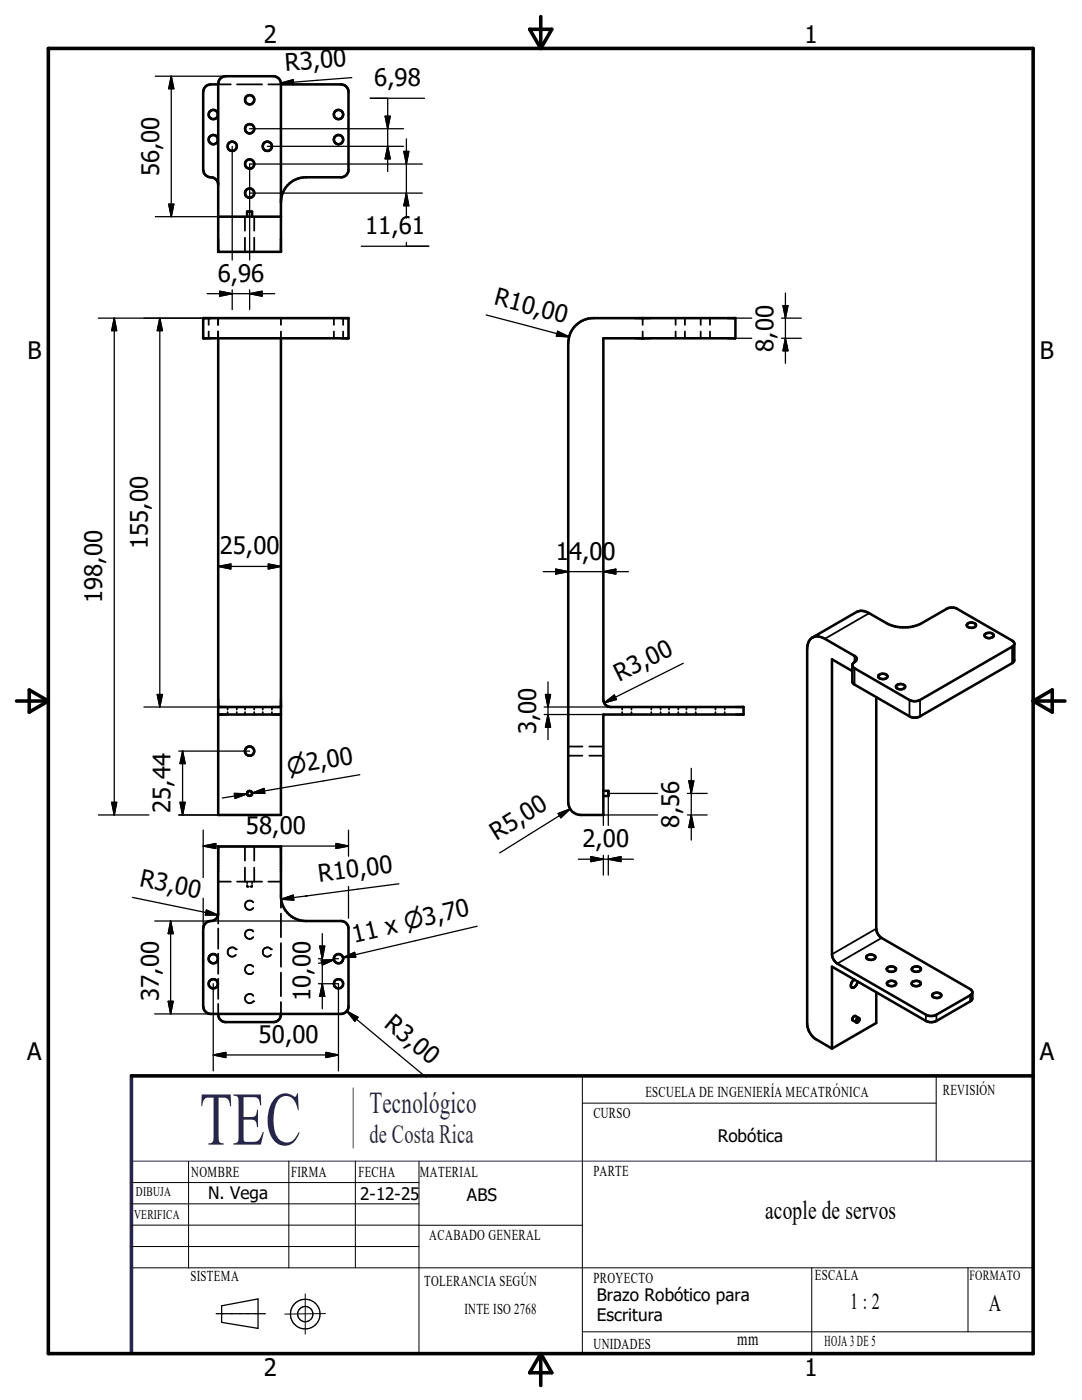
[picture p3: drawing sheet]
<svg xmlns="http://www.w3.org/2000/svg" width="216mm" height="279mm" viewBox="0 0 216 279" stroke-linecap="round" stroke-linejoin="round" font-family="sans-serif">
<g fill="none" stroke="#000" stroke-width=".51">
<path d="M43.5 16.8h-1.5a1.57 1.57 0 0 0-1.5 1.5v15.6a1.63 1.63 0 0 0 1.8 1.5l.6 .2 .4 .4 .2 .9M44 15.6l.5-.3 .6-.1h9.5a1.52 1.52 0 0 1 1.5 1.5v33.6h-12.6v-33.6l.2-.6zM56.1 16.8h11.9a1.52 1.52 0 0 1 1.5 1.5v15.6a1.52 1.52 0 0 1-1.5 1.5h-7a5 5 0 0 0-4.9 5M43.5 43.2h12.6M49.3 43.2v-.9h1v.9M40.5 63.5h29v4h-29zM43.5 67.5v95.1h12.6v-95.1M114.7 65.1a5 5 0 0 1 3.7-1.6h28.3v4h-26.3v72.1a1.48 1.48 0 0 0 1.5 1.5h26.5v1.5h-28v20h-4.5a2.52 2.52 0 0 1-2.5-2.5v-91.6l.4-2zM162.1 127.2l8.8-5.1a2.59 2.59 0 0 1 2.5 .3l3.5 2a7.8 7.8 0 0 0 7 0l5.2-3 1.4-.1 11.5 6.5 .3 .3 .1 .4M170.1 133.9l-4.1-2.3v58.8a2.37 2.37 0 0 0 1.1 1.9l18.1 10.4 1.4-.1 7-4 .3-.2 .1-.4M170.1 132.8l.1-.4a.94 .94 0 0 0 .6-1.2l-6.2-3.7a2.16 2.16 0 0 0-2.5-.2 2.16 2.16 0 0 0-1 2.2v74.9a3.9 3.9 0 0 0 1.7 3l3.2 1.9M174.8 139.1v46.2a2.36 2.36 0 0 0 1.1 1.9l17.7 10.2 .3 .3 .1 .3"/>
<path d="M175.3 134.8a1.09 1.09 0 0 1 1.8 .2 1.12 1.12 0 0 1-1.9 0zM178.9 136.8a1.1 1.1 0 0 1 1.7 .3 1 1 0 0 1-1 .5 1 1 0 0 1-.8-.7zM193.1 124.4a1.08 1.08 0 0 1 1.7 .4 1.11 1.11 0 0 1-1.9 0zM196.5 126.6a1.11 1.11 0 0 1 1.8 .3 1.02 1.02 0 0 1-1 .5 1.02 1.02 0 0 1-.8-.7zM202.4 128.5v3.2l-.1 .4-.3 .2-18.4 10.7-.8 .2-1.1-.1-11.4-6.6-.2-.5v-3.2M202.4 128.5l-.1 .3-.3 .3-18.4 10.6a2.31 2.31 0 0 1-2.1 0l-11-6.3-.3-.3-.1-.3M43.5 142.6h12.6M43.5 141.1h12.6M120.4 157.8h1v1.1h-1M43.5 169h12.6v9.8a5 5 0 0 0 4.9 5h7a1.52 1.52 0 0 1 1.5 1.5v15.6a1.52 1.52 0 0 1-1.5 1.5h-26a1.57 1.57 0 0 1-1.5-1.5v-15.6a1.63 1.63 0 0 1 1.8-1.5l.8-.4 .4-.8zM170.5 195.5a1.13 1.13 0 0 0-.5 1.6 1.18 1.18 0 0 0 1.1-1.3M173.1 190.7a1.08 1.08 0 0 1 1.6 .4 1.09 1.09 0 0 1-1.9 0z"/>
<path d="M174.8 198v6.2l-8.8 5.1M177 193.2a1.13 1.13 0 0 1 1.8 .2 1.08 1.08 0 0 1-1.9 0zM177.2 195.9a1.07 1.07 0 0 1 1.6 .4 1.09 1.09 0 0 1-1.8 0zM182 193.2a1.21 1.21 0 0 1 1.8 .1 1.01 1.01 0 0 1-.9 .7 1.01 1.01 0 0 1-1-.6zM182.1 195.9a1.05 1.05 0 0 1 1.6 .4 1.07 1.07 0 0 1-1.8 0zM186.1 198.4a1.1 1.1 0 0 1 1.7 .3 1.09 1.09 0 0 1-1.8 0zM194 198v1.2l-.2 .5-6.9 4.1a2.31 2.31 0 0 1-2.1 0l-18.8-10.9v16.4M43.5 202.4a1.51 1.51 0 0 0 1.6 1.6h9.5a1.53 1.53 0 0 0 1.5-1.6M171 203.4l.2-.2a.42 .42 0 0 1 .3 .4 .42 .42 0 0 1-.3 .4l-.2 .1-.2-.1zM171.4 203.2l-.7-.4a.6 .6 0 0 0-.5 .8l.7 .5"/>
<circle cx="49.8" cy="19.9" r=".92"/>
<circle cx="42.6" cy="27.9" r=".92"/>
<circle cx="42.6" cy="22.9" r=".92"/>
<circle cx="46.3" cy="29.2" r=".92"/>
<circle cx="49.8" cy="38.5" r=".93"/>
<circle cx="49.8" cy="32.7" r=".92"/>
<circle cx="49.8" cy="25.7" r=".92"/>
<circle cx="53.3" cy="29.2" r=".93"/>
<circle cx="67.6" cy="22.9" r=".92"/>
<circle cx="67.6" cy="27.9" r=".92"/>
<circle cx="49.8" cy="158.3" r=".5"/>
<circle cx="49.8" cy="149.9" r=".93"/>
<circle cx="42.6" cy="191.3" r=".92"/>
<circle cx="42.6" cy="196.3" r=".93"/>
<circle cx="67.5" cy="196.3" r=".92"/>
<circle cx="67.5" cy="191.3" r=".92"/>
</g>
<g fill="none" stroke="#000" stroke-width=".36">
<path d="M43.5 16.8h2.6M47.3 16.8h5M53.5 16.8h2.6M48.9 43.2v2.8M48.9 47.4v2.9M50.7 43.2v2.8M50.7 47.4v2.9M41.6 63.5v1.3M41.6 66.2v1.3M43.5 63.5v1.3M43.5 66.2v1.3M56.1 63.5v1.3"/>
<path d="M56.1 66.2v1.3M66.6 63.5v1.3M66.6 66.2v1.3M68.5 63.5v1.3M68.5 66.2v1.3M128.2 63.5v1.3M128.2 66.2v1.3M134.8 63.5v1.3M134.8 66.2v1.3M136.7 63.5v1.3M136.7 66.2v1.3M139.8 63.5v1.3"/>
<path d="M139.8 66.2v1.3M141.7 63.5v1.3M141.7 66.2v1.3M170.5 130.9v1.2M170.5 133.4v3.2M173.4 122.4l-8.8 5.1M181.5 139.7v3.3M183.6 139.7v3.3M202 129.1v3.2M45.4 141.1v.5M45.4 142.1v.5M47.2 141.1v.5"/>
<path d="M47.2 142.1v.5M48.9 141.1v.5M48.9 142.1v.5M50.7 141.1v.5M50.7 142.1v.5M52.4 141.1v.5M52.4 142.1v.5M54.3 141.1v.5M54.3 142.1v.5M113.4 150.8h2.8M113.4 149h2.8M117.6 150.8h2.8"/>
<path d="M117.6 149h2.8M124.1 141.1v.5M124.1 142.1v.5M126 141.1v.5M126 142.1v.5M130 141.1v.5M130 142.1v.5M131.8 141.1v.5M131.8 142.1v.5M133.5 141.1v.5M133.5 142.1v.5M135.3 141.1v.5"/>
<path d="M135.3 142.1v.5M137 141.1v.5M137 142.1v.5M138.8 141.1v.5M138.8 142.1v.5M142.8 141.1v.5M142.8 142.1v.5M144.6 141.1v.5M144.6 142.1v.5M43.5 175.9h2.6M47.3 175.9h5M48.9 169v2.8"/>
<path d="M48.9 173.1v2.8M49.3 176.6v.3h.3M49.3 175.9v.4M50.3 176.6v.3h-.3M50.3 175.9v.4M50.7 169v2.8M50.7 173.1v2.8M53.5 175.9h2.6M56.1 178.8v2.4M43.5 182.3v2M43.5 185.3v4M43.5 190.3v4"/>
<path d="M43.5 195.3v4.1M47.1 189.5a.91 .91 0 0 0-1.4-.2 .91 .91 0 0 0 0 1.4 .91 .91 0 0 0 1.4-.2M50.5 192.9a.92 .92 0 0 0-1.3-.1 .92 .92 0 0 0 0 1.4 .92 .92 0 0 0 1.3-.2M50.5 185.9a.92 .92 0 0 0-1.3-.1 .92 .92 0 0 0 0 1.3 .92 .92 0 0 0 1.3-.1M50.5 180.1a.92 .92 0 0 0-1.3-.1 .92 .92 0 0 0 0 1.3 .92 .92 0 0 0 1.3-.1M50.5 198.7a.92 .92 0 0 0-1.3-.1 .92 .92 0 0 0 0 1.4 .92 .92 0 0 0 1.3-.2M54.1 189.5a.92 .92 0 0 0-1.4-.2 .92 .92 0 0 0 0 1.4 .92 .92 0 0 0 1.4-.2M56.1 182.3v4.7M56.1 188.2v4.7M56.1 194.1v4.7M56.1 200v2.4M174.8 185.3l-8.8 5.1"/>
<path d="M175.9 187.2l-8.8 5.1M193.6 198.6v1.3M43.5 200.3v2.1M184.8 202.5v1.3M186.9 202.5v1.3"/>
</g>
<g fill="#000">
<circle cx="47.1" cy="189.5" r=".18"/>
<circle cx="50.5" cy="199.8" r=".18"/>
<circle cx="54.1" cy="189.5" r=".18"/>
</g>
<g fill="none" stroke="#000" stroke-width=".25">
<path d="M31 15.2h14.1M34.2 15.2v28M34.2 15.2l.5 2.5h-1zM56 16.6l2.5-.7 .1 1zM70.2 15.5l-14.2 1.1M73.9 19.6h10.8M77.4 19.6v14.6M46.3 29.2v22.7M49.8 38.5h34.5M49.8 25.7h30.7M53.3 29.2h27.2M76.9 23.2h1l-.5 2.5z"/>
<path d="M77.4 29.2l.5 2.5h-1zM80.6 30.2h1l-.5 2.5zM81.1 27.7v15.8M81.1 38.5l.5 2.6h-1zM84.3 32.7h-34.5v19.2M31 43.2h12.5M33.7 40.8h1l-.5 2.4zM41.3 58.6h13.5M43.8 58.1l2.5 .5-2.5 .5zM46.3 57.8v4M49.8 58.6l2.5-.5v1zM49.8 57.8v4"/>
<path d="M72.1 49.1h13.5M81.1 48.4v.7M156.7 58.5v14M19.6 63.5h22.4M22.8 63.5l.5 2.5h-1zM22.8 63.5v99.1M31.9 63.5v77.6M31.9 63.5l.5 2.5h-1zM97 62.9l16.6 4.3M111.3 66.1l2.3 1.1-2.6-.1zM146.7 63.5h3.3M146.7 67.5h3.3"/>
<path d="M156 63.5h3.9M156 67.5h3.9M156.2 61h1l-.5 2.5zM156.7 67.5l.5 2.5h-1zM43.5 113h12.6M43.5 113l2.6-.4v1zM43.5 112.3v50.3h-7.8M53.5 112.6l2.6 .4-2.6 .6zM56.1 112.3v37.4M108.4 114.1h17M110.9 113.6l2.5 .5-2.5 .5zM120.4 114.1l2.5-.5v1z"/>
<path d="M31.4 138.6h1l-.5 2.5zM108.8 138.6h1.1l-.6 2.5zM109.3 136.1v11.5M121.9 139.6h.1M121.9 139.6l.9-.4-2.3 1.1M136.3 132.4l-14.4 7.2M28.7 141.1h25.9M35.7 149.9h14.1M36.4 149.9v12.7M36.4 149.9l.5 2.5h-1zM46.8 158.3l2.5 .1-2.4 .9zM49.3 158.4l-4.9 .9"/>
<path d="M50.3 158.3l2.4-.9 .1 .9zM52.8 157.8l-2.5 .5M56.1 150.2v12.4M71.8 154.6l-21.5 3.7M108.6 142.6h11.8M108.6 141.1h12.5M109.3 142.6l.6 2.5h-1.1zM120.5 140.3l2.1-1.6 .4 .9zM121.1 141.1h.8M121.4 158.9v5.8M121.4 158.3h9.8M137.2 158.3h3.9"/>
<path d="M137.5 155.9h.9l-.5 2.4zM137.9 153.3v14.4M19.6 162.6h10.1M22.3 160.1h1l-.5 2.5zM26.5 179.1l17 3.5M35.9 160.1h1l-.5 2.5zM40.5 168.9h29M40.5 168.9l2.6-.6v1zM40.5 165.7v9.4M40.5 179.3v6M56.1 179.5l2.4-.9 .1 1zM61 178.8h.1"/>
<path d="M61 178.8l-4.9 .7M67.1 168.3l2.4 .6-2.4 .4zM69.5 165.7v5.2M69.5 176.9v6.3M79.6 176.4l-18.6 2.4M111.4 162.4l2.4-1-1.9 1.8zM113.8 161.4l-14.1 8.8M115.4 171.5h11M117.9 171l2.5 .5-2.5 .5zM120.4 170.7v4M121.4 171.5l2.5-.5v1zM121.4 170.7v4"/>
<path d="M131.2 162.6h-10.8v2.1M137.2 162.6h3.9M137.9 162.6l.5 2.5h-.9zM30.9 183.8h30.1M33.6 199.8h1l-.6 2.6zM34 183.8v18.6M34 183.8l.6 2.5h-1zM41.1 182.1l.9 .2M41.2 181.6l2.3 1h-2.5zM42 182.3h.1M42.6 196.3v17.4M63.5 196.3h4v17.4"/>
<path d="M63.5 191.3h.6M63.8 188.8h1l-.5 2.5zM64.1 191.6l2.5-.1-2.3 1.1zM64.3 186.3v15M64.3 196.3l.5 2.5h-1zM66.5 191.3h1M66.6 191.5l-3.1 .8M68.4 191.1l2.4-1 .2 .9zM70.9 190.5l-2.5 .6M95.2 184.9l-26.8 6.2M30.9 202.4h11.1M42.6 210.5h24.9"/>
<path d="M42.6 210.5l2.5-.5v1.1zM65 210l2.5 .5-2.5 .6zM69.2 201.8l15.8 13.2M69.2 201.8l2.2 1.2-.6 .8zM44.2 260.6l7.3-1.4v5.9l-7.3-1.2z"/>
<circle cx="60.9" cy="262.3" r="2.96"/>
<circle cx="60.9" cy="262.3" r="1.52"/>
</g>
<g fill="none" stroke="#000" stroke-width=".2">
<path d="M116.2 214.7v55.3M186.8 214.7v17.1M206.2 214.7v55.3h-180M26.2 236h57.4M37.6 231.8v21.3M57.6 231.7v21.3M70.9 231.7v21.3M83.6 231.8v38.3M116.2 220.2h70.6M26.2 253h180M26.2 248.8h57.4M26.2 244.5h57.4"/>
<path d="M26.2 240.3h57.4M60.9 258.2v8.1M83.6 244.5h32.6M162 253v17M193.2 253v12.8M43.1 262.2h.9M44 262.2h.1M44 262.2h.3M44.3 262.2h.1M44.4 262.2h1.4M45.8 262.2h.1M45.8 262.2h.3"/>
<path d="M46.1 262.2h.1M46.2 262.2h1.4M47.6 262.2h.1M47.6 262.2h.3M47.9 262.2h.1M48 262.2h1.1M49.1 262.2h.1M49.1 262.2h.3M49.4 262.2h.1M49.4 262.2h1.5M50.9 262.2h.1M50.9 262.2h.3"/>
<path d="M51.2 262.2h.1M51.2 262.2h1.5M52.7 262.2h.1M52.7 262.2h.2M64.9 262.2l-8.1 .1M116.2 265.8h90"/>
</g>
<path d="M70.5 217.1v12.1" fill="none" stroke="#f00" stroke-width=".2"/>
<path d="M206.2 214.7v55.3M26.1 231.7h180.1" fill="none" stroke="#26264c" stroke-width=".2"/>
<path d="M26.2 214.7v55.3" fill="none" stroke="#26264c" stroke-width=".71"/>
<path d="M9.6 9.7h196.6v260.4h-196.6zM105.7 5.8h4.4l-2.2 3.9zM107.9 3.3v6.4M3.3 139.9h6.3M5.8 137.7l3.8 2.2-3.8 2.2zM206.2 139.9h6.3M206.2 139.9l3.8-2.2v4.4zM26.2 214.7h180M107.9 270.1v6.4M107.9 270.1l2.2 3.9h-4.4z" fill="none" stroke="#000" stroke-width=".71"/>
<g fill="#000" stroke="#000" stroke-width=".25">
<path d="M34.2 15.2l.5 2.5h-1zM56 16.6l2.5-.7 .1 1zM76.9 23.2h1l-.5 2.5zM77.4 29.2l.5 2.5h-1zM80.6 30.2h1l-.5 2.5zM33.7 40.8h1l-.5 2.4zM43.8 58.1l2.5 .5-2.5 .5zM49.8 58.6l2.5-.5v1zM81.1 38.5l.5 2.6h-1zM22.8 63.5l.5 2.5h-1zM31.9 63.5l.5 2.5h-1zM111.3 66.1l2.3 1.1-2.6-.1z"/>
<path d="M156.2 61h1l-.5 2.5zM156.7 67.5l.5 2.5h-1zM43.5 113l2.6-.4v1zM53.5 112.6l2.6 .4-2.6 .6zM110.9 113.6l2.5 .5-2.5 .5zM120.4 114.1l2.5-.5v1zM31.4 138.6h1l-.5 2.5zM108.8 138.6h1.1l-.6 2.5zM120.5 140.3l2.1-1.6 .4 .9zM36.4 149.9l.5 2.5h-1zM46.8 158.3l2.5 .1-2.4 .9zM50.3 158.3l2.4-.9 .1 .9z"/>
<path d="M109.3 142.6l.6 2.5h-1.1zM137.5 155.9h.9l-.5 2.4zM22.3 160.1h1l-.5 2.5zM35.9 160.1h1l-.5 2.5zM40.5 168.9l2.6-.6v1zM56.1 179.5l2.4-.9 .1 1zM67.1 168.3l2.4 .6-2.4 .4zM111.4 162.4l2.4-1-1.9 1.8zM117.9 171l2.5 .5-2.5 .5zM121.4 171.5l2.5-.5v1zM137.9 162.6l.5 2.5h-.9zM33.6 199.8h1l-.6 2.6z"/>
<path d="M34 183.8l.6 2.5h-1zM41.2 181.6l2.3 1h-2.5zM63.8 188.8h1l-.5 2.5zM64.1 191.6l2.5-.1-2.3 1.1zM64.3 196.3l.5 2.5h-1zM68.4 191.1l2.4-1 .2 .9zM42.6 210.5l2.5-.5v1.1zM65 210l2.5 .5-2.5 .6zM69.2 201.8l2.2 1.2-.6 .8z"/>
</g>
<text font-size="15.1" fill="#26264c" x="39.8" y="228.4">TEC</text>
<text font-size="6" fill="#26264c" x="73.7" y="222.2">Tecnológico</text>
<text font-size="5.3" fill="#26264c" x="73.7" y="228.1">de Costa Rica</text>
<text font-size="5.3" x="152.7" y="243.3">acople de servos</text>
<g font-size="4.8">
<text x="52.7" y="8.7">2</text>
<text x="160.5" y="8.7">1</text>
<text x="57" y="14.1" transform="rotate(-4 57 14.1)">R3,00</text>
<text x="74.6" y="17.2">6,98</text>
<text x="31.8" y="35.2" transform="rotate(-90 31.8 35.2)">56,00</text>
<text x="72.9" y="46.7">11,61</text>
<text x="43.4" y="56.3">6,96</text>
<text x="98.4" y="60.7" transform="rotate(15 98.4 60.7)">R10,00</text>
<text x="5.5" y="71.7">B</text>
<text x="154.3" y="70.2" transform="rotate(-90 154.3 70.2)">8,00</text>
<text x="207.5" y="71.7">B</text>
<text x="29.5" y="109.6" transform="rotate(-90 29.5 109.6)">155,00</text>
<text x="43.9" y="110.7">25,00</text>
<text x="110.9" y="111.7">14,00</text>
<text x="20.4" y="120.4" transform="rotate(-90 20.4 120.4)">198,00</text>
<text x="123.6" y="136.1" transform="rotate(-26 123.6 136.1)">R3,00</text>
<text x="107" y="146.5" transform="rotate(-90 107 146.5)">3,00</text>
<text x="34" y="162.2" transform="rotate(-90 34 162.2)">25,44</text>
<text x="49.1" y="166.5">58,00</text>
<text x="99.1" y="167.8" transform="rotate(-32 99.1 167.8)">R5,00</text>
<text x="135.6" y="165.2" transform="rotate(-90 135.6 165.2)">8,56</text>
<text x="116.2" y="169">2,00</text>
<text x="27.7" y="176.9" transform="rotate(12 27.7 176.9)">R3,00</text>
<text x="63.7" y="176" transform="rotate(-7 63.7 176)">R10,00</text>
<text x="70.7" y="188.1" transform="rotate(-13 70.7 188.1)">11 x n3,70</text>
<text x="31.7" y="199.8" transform="rotate(-90 31.7 199.8)">37,00</text>
<text x="61.9" y="199.8" transform="rotate(-90 61.9 199.8)">10,00</text>
<text x="51.6" y="208.1">50,00</text>
<text x="76.5" y="204.7" transform="rotate(40 76.5 204.7)">R3,00</text>
<text x="5.4" y="211.6">A</text>
<text x="207.5" y="211.6">A</text>
<text x="197.3" y="261.7">A</text>
<text x="52.7" y="274.7">2</text>
<text x="160.5" y="274.7">1</text>
</g>
<text font-size="4.6" x="57.6" y="154.6" transform="rotate(-10 57.6 154.6)">n2,00</text>
<text font-size="4.5" x="169.6" y="261.2">1 : 2</text>
<text font-size="3.8" x="147.1" y="268.4">mm</text>
<g font-size="3.4">
<text x="143.2" y="227.9">Robótica</text>
<text x="41.5" y="239.3">N. Vega</text>
<text x="71.9" y="239.4">2-12-25</text>
<text x="93.2" y="239.6">ABS</text>
<text x="119.1" y="259.6">Brazo Robótico para</text>
<text x="119.1" y="263.7">Escritura</text>
</g>
<g font-size="3">
<text x="128.8" y="219">ESCUELA DE INGENIERÍA MECATRÓNICA</text>
<text x="188.1" y="218.5">REVISIÓN</text>
<text x="118.4" y="223.2">CURSO</text>
<text x="38.1" y="235">NOMBRE</text>
<text x="58.1" y="234.9">FIRMA</text>
<text x="71.5" y="234.9">FECHA</text>
<text x="83.8" y="234.9">MATERIAL</text>
<text x="118.4" y="234.8">PARTE</text>
<text x="85.6" y="247.4">ACABADO GENERAL</text>
<text x="38" y="255.6">SISTEMA</text>
<text x="84.6" y="256.6">TOLERANCIA SEGÚN</text>
<text x="118.4" y="256">PROYECTO</text>
<text x="162.6" y="255.5">ESCALA</text>
<text x="92.7" y="262.3">INTE ISO 2768</text>
<text x="118.4" y="269.2">UNIDADES</text>
<text x="164.6" y="268.7">HOJA 3 DE 5</text>
</g>
<text font-size="2.8" x="193.5" y="255.5">FORMATO</text>
<g font-size="2.6">
<text x="27.1" y="238.8">DIBUJA</text>
<text x="26.8" y="243.3">VERIFICA</text>
</g>
</svg>
